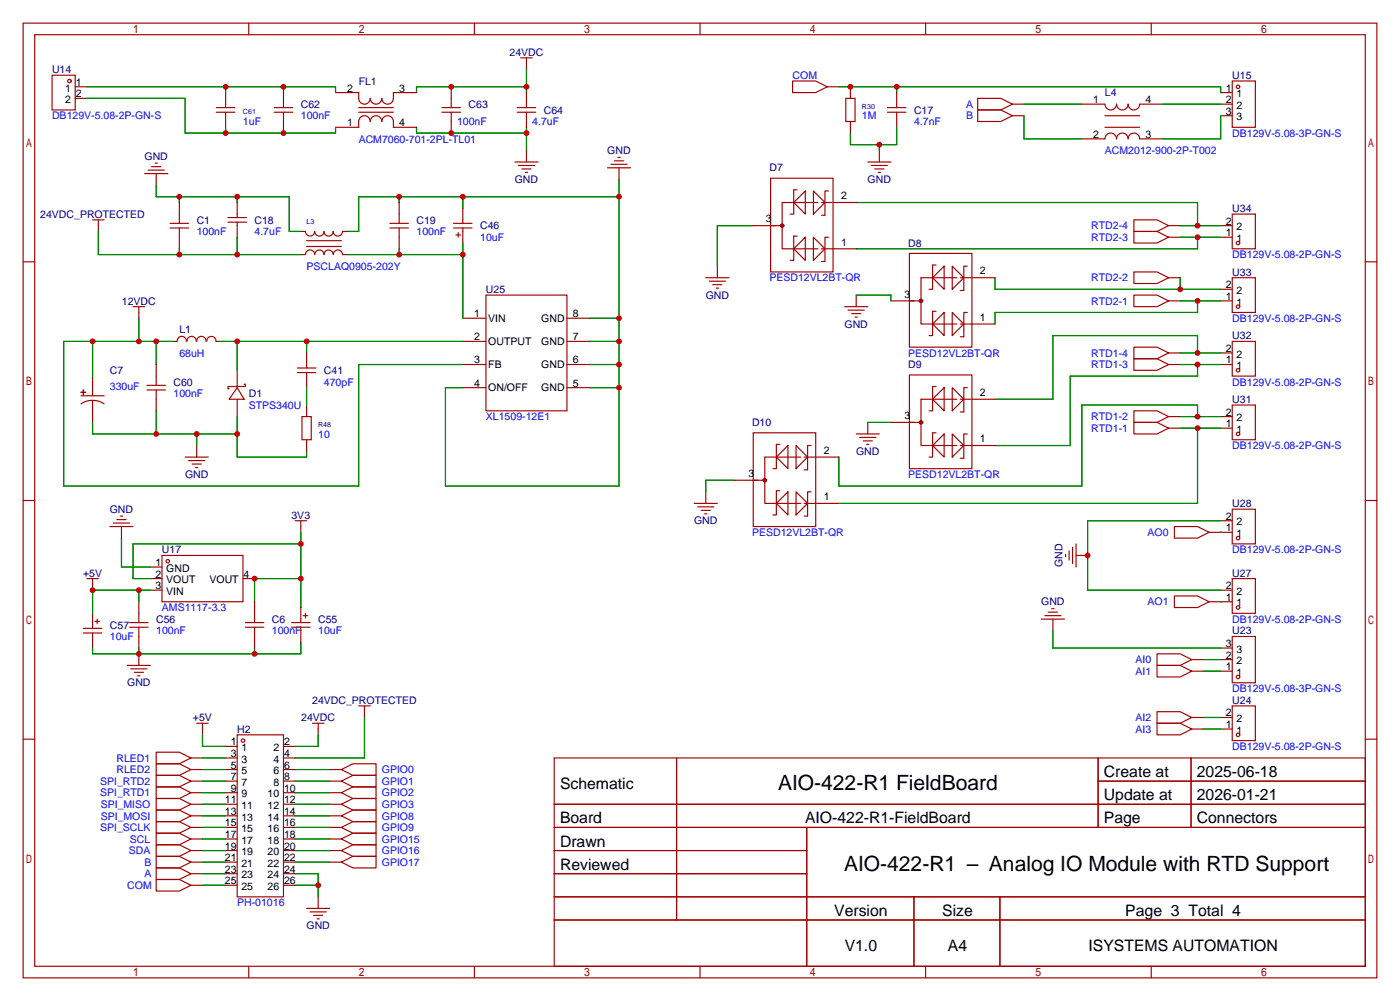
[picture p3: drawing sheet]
<svg xmlns="http://www.w3.org/2000/svg" width="307mm" height="220mm" viewBox="0 0 307 220" stroke-linecap="round" stroke-linejoin="round" font-family="sans-serif">
<g fill="none" stroke="#a10000" stroke-width=".25">
<path d="M5.1 5.1h297.2v209.5h-297.2zM7.6 7.6h292.1v204.5h-292.1zM11.4 16.5h5.1v7.6h-5.1zM16.5 19h2.5M54.6 5.1v2.5M62.2 19v4.6M99.1 19v4.6M104.1 5.1v2.5M114.3 12.7h2.5M115.6 12.7v2.5M153.7 5.1v2.5M174 17.8h5.1l2.5 1.2-2.5 1.3h-5.1z"/>
<path d="M181.6 19h2.5M186.7 19v2.6M203.2 5.1v2.5M252.7 5.1v2.5M270.5 17.8h5.1v10.1h-5.1zM16.5 21.6h2.5M31.7 38.1h5.1M32.5 37.3h3.6M33.3 36.6h2M34 35.8h.5M34.3 38.1v2.5M47.5 24.6h4.1"/>
<path d="M47.5 23.6h4.1M49.5 20.3v3.3M49.5 24.6v3.3M60.2 24.6h4.1M60.2 23.6h4.1M62.2 24.6v4.6M73.7 27.9h5v-1.2a1.27 1.27 0 0 1 1.3-1.3 1.27 1.27 0 0 1 1.3 1.3 1.27 1.27 0 0 1 1.3-1.3 1.27 1.27 0 0 1 1.2 1.3 1.27 1.27 0 0 1 1.3-1.3 1.27 1.27 0 0 1 1.3 1.3v1.2h5M73.7 20.3h5v1.3a1.27 1.27 0 0 0 1.3 1.3 1.27 1.27 0 0 0 1.3-1.3 1.27 1.27 0 0 0 1.3 1.3 1.27 1.27 0 0 0 1.2-1.3 1.27 1.27 0 0 0 1.3 1.3 1.27 1.27 0 0 0 1.3-1.3v-1.3h5M78.7 24.6h7.7M78.7 23.6h7.7M97 24.6h4.1M97 23.6h4.1"/>
<path d="M99.1 24.6v4.6M113 35.6h5.1M113.5 24.6h4.1M113.5 23.6h4.1M113.8 36.3h3.5M114.6 37.1h2M115.3 37.8h.5M115.6 20.3v3.3M115.6 24.6v3.3M115.6 33v2.6M133.3 36.8h5.1M134.1 36.1h3.6"/>
<path d="M134.9 35.3h2M135.6 34.5h.5M135.9 36.8v2.6M169.2 39.1h13.7v20.6h-13.7zM185.7 21.6h2v5.1h-2zM186.7 26.7v2.5M190.5 35.6h5.1M191.3 36.3h3.5M192 37.1h2.1M192.8 37.8h.5M193 33v2.6M194.8 24.6h4.1"/>
<path d="M194.8 23.6h4.1M196.8 20.3v3.3M196.8 24.6v3.3M214.6 21.6h5.1l2.5 1.3-2.5 1.2h-5.1zM214.6 24.1h5.1l2.5 1.3-2.5 1.3h-5.1zM222.2 22.9h2.6M222.2 25.4h2.6M237.5 22.9h5.1a1.27 1.27 0 0 0 1.2 1.2 1.27 1.27 0 0 0 1.3-1.2 1.27 1.27 0 0 0 1.3 1.2 1.27 1.27 0 0 0 1.2-1.2 1.27 1.27 0 0 0 1.3 1.2 1.27 1.27 0 0 0 1.3-1.2h5.1M237.5 30.5h5.1a1.27 1.27 0 0 1 1.2-1.3 1.27 1.27 0 0 1 1.3 1.3 1.27 1.27 0 0 1 1.3-1.3 1.27 1.27 0 0 1 1.2 1.3 1.27 1.27 0 0 1 1.3-1.3 1.27 1.27 0 0 1 1.3 1.3h5.1M242.6 25.4h7.6M242.6 27.9h7.6M268 20.3h2.5"/>
<path d="M268 22.9h2.5M268 25.4h2.5M5.1 57.5h2.5M20.3 48.3h2.6M21.6 48.3v2.5M37.3 50h4.1M37.3 49h4.1M39.4 44.4v4.6M39.4 50v4.6M50 48.8h4.1M50 47.8h4.1M52.1 44.4v3.4"/>
<path d="M52.1 48.8v3.3M66 50.8h1.1a1.02 1.02 0 0 0 1 1 1.02 1.02 0 0 0 1-1 1.02 1.02 0 0 0 1 1 1.02 1.02 0 0 0 1-1 1.02 1.02 0 0 0 1 1 1.02 1.02 0 0 0 1.1-1 1.02 1.02 0 0 0 1 1 1.02 1.02 0 0 0 1-1h1M66 55.9h1.1a1.02 1.02 0 0 1 1-1 1.02 1.02 0 0 1 1 1 1.02 1.02 0 0 1 1-1 1.02 1.02 0 0 1 1 1 1.02 1.02 0 0 1 1-1 1.02 1.02 0 0 1 1.1 1 1.02 1.02 0 0 1 1-1 1.02 1.02 0 0 1 1 1h1M67.3 52.8h7.6M67.3 54.1h7.6M85.6 50h4.1M85.6 49h4.1M87.6 44.4v4.6M87.6 50v4.6M99.6 50h4M99.6 49h4M100.1 51.6h1"/>
<path d="M100.6 51.1v1M101.6 45.7v3.3M101.6 50v3.3M157.5 58.4v2.6M165.1 49.5h6.6M175 41.7h-.8v5.3h-.7M175 51.8h-.8v5.3h-.7M176.8 41.9v5.1l-2.6-2.6zM176.8 52.1v5l-2.6-2.5zM178.6 52.1l2.5 2.5-2.5 2.5zM178.6 41.9l2.5 2.5-2.5 2.6zM179.6 44.4h-7.9v10.2h7.9"/>
<path d="M180.3 54.6h7.7M180.3 44.4h2.3M181.9 52.1h-.8v5.3h-.8M181.9 41.9h-.8v5.3h-.8M182.9 44.4h5.1M199.6 55.6h13.8v20.6h-13.8zM205.5 58.2h-.8v5.3h-.7M209 58.4l2.6 2.6-2.6 2.5zM212.3 58.4h-.7v5.4h-.8M248.9 59.7h5.1l2.5 1.3-2.5 1.2h-5.1zM248.9 50.8h5.1l2.5 1.3-2.5 1.2h-5.1zM248.9 48.3h5.1l2.5 1.2-2.5 1.3h-5.1z"/>
<path d="M256.5 52.1h2.6M256.5 49.5h2.6M268 52.1h2.5M268 49.5h2.5M270.5 47h5.1v7.6h-5.1zM299.7 57.5h2.6M29.2 67.3h2.5M30.5 67.3v2.5M38.1 74.9h.8M38.9 74.9a1.01 1.01 0 0 1 1-1.1 1.01 1.01 0 0 1 1 1.1M41 74.9a1.01 1.01 0 0 1 1.1-1.1 1.01 1.01 0 0 1 1 1.1M43.2 74.9a1.01 1.01 0 0 1 1-1.1 1.01 1.01 0 0 1 1 1.1"/>
<path d="M45.4 74.9a1.01 1.01 0 0 1 1-1.1 1.01 1.01 0 0 1 1 1.1M47.5 74.9h.8M67.3 77.5v3.3M101.6 69.8h5.1M101.6 74.9h5.1M106.7 64.8h17.8v25.4h-17.8zM124.5 69.8h5M124.5 74.9h5M154.9 61h5.1M155.7 61.7h3.6M156.5 62.5h2M157.2 63.2h.5"/>
<path d="M185.4 67.3h5.1M186.2 68.1h3.5M186.9 68.8h2.1M187.7 69.6h.5M188 64.8v2.5M195.6 66h6.6M204.7 61l2.6-2.6v5.1zM204.7 71.1l2.6-2.5v5.1zM205.5 68.3h-.8v5.4h-.7M209 68.6l2.6 2.5-2.6 2.6zM210.1 61h-7.9v10.1h7.9M210.8 61h2.3"/>
<path d="M210.8 71.1h7.6M212.3 68.6h-.7v5.3h-.8M213.4 61h5M248.9 78.7h5.1l2.5 1.3-2.5 1.3h-5.1zM248.9 76.2h5.1l2.5 1.3-2.5 1.2h-5.1zM248.9 64.8h5.1l2.5 1.2-2.5 1.3h-5.1zM256.5 77.5h2.6M256.5 66h2.6M256.5 61h2.6M268 77.5h2.5M268 66h2.5M268 63.5h2.5"/>
<path d="M270.5 74.9h5.1v7.6h-5.1zM270.5 61h5.1v7.6h-5.1zM17.8 86.1h1zM17.8 86.9h5.1M18.3 85.6v1zM20.3 87.9l1.6 .2 1 .5M20.3 87.9l-1.1 .1-1.4 .6M20.3 82.5v4.4M20.3 87.9v4.8M32.3 85.6h4M32.3 84.6h4M34.3 80v4.6"/>
<path d="M34.3 85.6v4.6M43.2 97.8v2.5M52.1 85.1l1.5 2.5h-3.3zM52.1 81.3v3.8M52.1 87.6v3.8M53.6 84.3h.2v.5h-3.8v.5h.3M65.3 81.8h4M65.3 80.8h4M66.3 91.4h2v5.1h-2zM67.3 81.8v3.3M67.3 88.9v2.5M67.3 96.5v2.6"/>
<path d="M101.6 80h5.1M101.6 85.1h5.1M124.5 80h5M124.5 85.1h5M165.4 95h13.7v20.6h-13.7zM171.2 97.5h-.8v5.4h-.7M174.8 97.8l2.5 2.5-2.5 2.6zM178.1 97.8h-.8v5.3h-.8M188 95.2h5M188.7 96h3.6M189.5 96.8h2M190.2 97.5h.6"/>
<path d="M190.5 92.7v2.5M195.6 92.7h6.6M199.6 82.3h13.8v20.6h-13.8zM204.7 87.6l2.6-2.5v5.1zM204.7 97.8l2.6-2.6v5.1zM205.5 84.8h-.8v5.4h-.7M205.5 95h-.8v5.3h-.7M209 95.2l2.6 2.6-2.6 2.5zM209 85.1l2.6 2.5-2.6 2.6zM210.1 87.6h-7.9v10.2h7.9M210.8 97.8h7.6M210.8 87.6h2.3"/>
<path d="M212.3 95.2h-.7v5.4h-.8M212.3 85.1h-.7v5.3h-.8M213.4 87.6h5M248.9 92.7h5.1l2.5 1.3-2.5 1.2h-5.1zM248.9 90.2h5.1l2.5 1.2-2.5 1.3h-5.1zM256.5 80h2.6M256.5 94h2.6M256.5 91.4h2.6M268 80h2.5M268 94h2.5M268 91.4h2.5M270.5 88.9h5.1v7.6h-5.1z"/>
<path d="M5.1 109.9h2.5M24.1 115.6h5.1M24.9 114.8h3.5M25.7 114h2M26.4 113.3h.5M26.7 115.6v2.5M40.6 100.3h5.1M41.4 101.1h3.6M42.2 101.9h2M42.9 102.6h.5M64.8 114.3h2.5M66 114.3v2.5"/>
<path d="M152.4 110.5h5.1M153.2 111.3h3.5M153.9 112h2.1M154.7 112.8h.5M154.9 107.9v2.6M161.3 105.4h6.6M170.4 100.3l2.6-2.5v5.1zM170.4 110.5l2.6-2.6v5.1zM171.2 107.7h-.8v5.3h-.7M174.8 107.9l2.5 2.6-2.5 2.5zM175.8 100.3h-7.9v10.2h7.9M176.5 100.3h2.3"/>
<path d="M176.5 110.5h7.6M178.1 107.9h-.8v5.4h-.8M179.1 100.3h5M236.2 119.4v5.1M257.8 115.6h5.1l2.5 1.2-2.5 1.3h-5.1zM265.4 116.8h5.1M268 114.3h2.5M270.5 111.8h5.1v7.6h-5.1zM299.7 109.9h2.6M18.3 137.9h4.1M18.3 138.9h4.1M19 127h2.6"/>
<path d="M20.3 127v2.5M20.3 134.6v3.3M20.3 138.9v3.3M20.8 136.4h1M21.3 135.9v1M28.4 136.7h4.1M28.4 137.7h4.1M30.5 132.1v4.6M30.5 137.7v4.5M33 124.5h2.6M33 127h2.6M33 129.5h2.6"/>
<path d="M35.6 121.9h17.7v10.2h-17.7zM53.3 127h2.6M53.8 136.7h4.1M53.8 137.7h4.1M55.9 132.1v4.6M55.9 137.7v4.5M64 136.7h4.1M64 137.7h4.1M66 133.3v3.4M66 137.7v3.3M66.5 135.1h1.1M67.1 134.6v1"/>
<path d="M228.6 135.9h5.1M229.4 135.1h3.5M230.1 134.4h2.1M230.9 133.6h.5M231.1 135.9v2.5M233.9 121.7v.5M234.7 120.9v2M235.5 120.1v3.6M236.2 121.9h2.6M257.8 130.8h5.1l2.5 1.3-2.5 1.2h-5.1zM265.4 132.1h5.1M268 129.5h2.5"/>
<path d="M270.5 139.7h5.1v10.2h-5.1zM270.5 127h5.1v7.6h-5.1zM27.9 146h5.1M28.7 146.8h3.6M29.5 147.6h2M30.2 148.3h.5M30.5 143.5v2.5M43.2 158.7h2.5M44.4 158.7v2.6M68.6 158.7h2.5M69.8 158.7v2.6M78.7 154.9h2.6"/>
<path d="M80 154.9v2.6M254 143.5h5.1l2.5 1.3-2.5 1.2h-5.1zM254 146h5.1l2.5 1.3-2.5 1.3h-5.1zM254 156.2h5.1l2.5 1.3-2.5 1.2h-5.1zM254 158.7h5.1l2.5 1.3-2.5 1.3h-5.1zM261.6 147.3h2.6M261.6 144.8h2.6M261.6 157.5h2.6M268 147.3h2.5M268 144.8h2.5M268 142.2h2.5M268 157.5h2.5"/>
<path d="M270.5 154.9h5.1v7.7h-5.1zM5.1 162.2h2.5M34.3 177.8h5.1l2.5 1.3-2.5 1.2h-5.1zM34.3 175.3h5.1l2.5 1.2-2.5 1.3h-5.1zM34.3 172.7h5.1l2.5 1.3-2.5 1.3h-5.1zM34.3 170.2h5.1l2.5 1.2-2.5 1.3h-5.1zM34.3 165.1h5.1l2.5 1.3-2.5 1.2h-5.1zM34.3 167.6h5.1l2.5 1.3-2.5 1.3h-5.1zM41.9 166.4h2.5M41.9 176.5h2.5M41.9 171.4h2.5M41.9 168.9h2.5"/>
<path d="M41.9 174h2.5M41.9 179.1h2.5M49.5 166.4h2.6M49.5 176.5h2.6M49.5 171.4h2.6M49.5 163.8h2.6M49.5 168.9h2.6M49.5 174h2.6M49.5 179.1h2.6M52.1 161.3h10.1v35.5h-10.1zM62.2 166.4h2.6M62.2 176.5h2.6"/>
<path d="M62.2 171.4h2.6M62.2 163.8h2.6M62.2 168.9h2.6M62.2 174h2.6M62.2 179.1h2.6M72.4 176.5h2.5M72.4 171.4h2.5M72.4 168.9h2.5M72.4 174h2.5M72.4 179.1h2.5M74.9 171.4l2.6-1.2h5v2.5h-5zM74.9 174l2.6-1.3h5v2.6h-5z"/>
<path d="M74.9 176.5l2.6-1.2h5v2.5h-5zM74.9 179.1l2.6-1.3h5v2.5h-5zM74.9 168.9l2.6-1.3h5v2.6h-5zM121.7 166.4h178v45.7h-178zM121.7 176.5h178M148.5 166.4v35.5M241.1 166.4v15.2M241.1 171.4h58.6M261.5 166.4v15.2M261.6 160h2.6M268 160h2.5M299.7 162.2h2.6"/>
<path d="M34.3 190.5h5.1l2.5 1.3-2.5 1.2h-5.1zM34.3 188h5.1l2.5 1.2-2.5 1.3h-5.1zM34.3 193h5.1l2.5 1.3-2.5 1.3h-5.1zM34.3 180.3h5.1l2.5 1.3-2.5 1.3h-5.1zM34.3 185.4h5.1l2.5 1.3-2.5 1.3h-5.1zM34.3 182.9h5.1l2.5 1.2-2.5 1.3h-5.1zM41.9 181.6h2.5M41.9 186.7h2.5M41.9 191.8h2.5M41.9 194.3h2.5M41.9 189.2h2.5M41.9 184.1h2.5"/>
<path d="M49.5 181.6h2.6M49.5 186.7h2.6M49.5 191.8h2.6M49.5 194.3h2.6M49.5 189.2h2.6M49.5 184.1h2.6M62.2 181.6h2.6M62.2 186.7h2.6M62.2 191.8h2.6M62.2 194.3h2.6M62.2 189.2h2.6M62.2 184.1h2.6"/>
<path d="M67.3 199.4h5.1M69.8 196.8v2.6M72.4 181.6h2.5M72.4 186.7h2.5M72.4 189.2h2.5M72.4 184.1h2.5M74.9 181.6l2.6-1.3h5v2.6h-5zM74.9 184.1l2.6-1.2h5v2.5h-5zM74.9 186.7l2.6-1.3h5v2.6h-5zM74.9 189.2l2.6-1.2h5v2.5h-5zM121.7 181.6h178M121.7 186.7h55.4"/>
<path d="M121.7 196.8h178M121.7 191.8h55.4M177.1 181.6v30.5M200.6 196.8v15.3M219.5 196.8v15.3M54.6 212.1v2.5M68.1 200.2h3.5M68.8 200.9h2.1M69.6 201.7h.5M104.1 212.1v2.5M121.7 201.9h178M153.7 212.1v2.5"/>
<path d="M203.2 212.1v2.5M252.7 212.1v2.5"/>
<circle cx="15.2" cy="17.8" r=".38"/>
<circle cx="271.8" cy="19" r=".38"/>
<circle cx="171.7" cy="49.5" r=".38"/>
<circle cx="171.7" cy="49.5" r=".25"/>
<circle cx="271.8" cy="53.3" r=".38"/>
<circle cx="202.2" cy="66" r=".38"/>
<circle cx="202.2" cy="66" r=".25"/>
<circle cx="271.8" cy="67.3" r=".38"/>
<circle cx="202.2" cy="92.7" r=".38"/>
<circle cx="202.2" cy="92.7" r=".25"/>
<circle cx="271.8" cy="81.3" r=".38"/>
<circle cx="271.8" cy="95.2" r=".38"/>
<circle cx="167.9" cy="105.4" r=".38"/>
<circle cx="167.9" cy="105.4" r=".25"/>
<circle cx="271.8" cy="118.1" r=".38"/>
<circle cx="36.8" cy="123.2" r=".38"/>
<circle cx="271.8" cy="133.3" r=".38"/>
<circle cx="271.8" cy="148.6" r=".38"/>
<circle cx="53.3" cy="162.6" r=".38"/>
<circle cx="271.8" cy="161.3" r=".38"/>
</g>
<g fill="none" stroke="#008700" stroke-width=".25">
<path d="M19 19h54.7v1.3M49.5 19v1.3M115.6 19h-24.2v1.3M115.6 15.2v5.1M184.1 19h83.9v1.3M196.8 19v1.3M19 21.6h21.6v7.6h33.1v-1.3M49.5 27.9v1.3M91.4 27.9v1.3h24.2M115.6 27.9v5.1M135.9 39.4v67.3h-38.1v-21.6h3.8M193 31.8v1.2"/>
<path d="M196.8 27.9v3.9h-10.1v-2.6M224.8 25.4v5.1h12.7M224.8 22.9h12.7M255.3 22.9h12.7M268 25.4v5.1h-12.7M21.6 50.8v5.1h44.4M34.3 40.6v2.6h29.2v7.6h2.5M39.4 43.2v1.2M39.4 54.6v1.3M52.1 43.2v1.2M52.1 52.1v3.8M76.2 55.9h25.4"/>
<path d="M87.6 43.2v1.2M87.6 54.6v1.3M101.6 43.2v2.5M101.6 53.3v16.5M135.9 43.2h-57.2v7.6h-2.5M165.1 49.5h-7.6v8.9M188 44.4h74.9v5.1M259.1 52.1h8.9M259.1 49.5h8.9M262.9 52.1v2.5h-74.9M20.3 74.9v7.6M30.5 69.8v5.1"/>
<path d="M34.3 74.9v5.1M38.1 74.9h-24.1v31.8h64.7v-26.7h22.9M48.3 74.9h53.3M52.1 74.9v6.4M67.3 74.9v2.6M129.5 69.8h6.4M129.5 74.9h6.4M188 64.8h7.6v1.2M218.4 61v2.5h49.6M259.1 77.5h8.9M259.1 66h8.9M259.1 61v2.5"/>
<path d="M262.9 77.5v-3.8h-31.8v13.9h-12.7M262.9 66v2.6h-44.5v2.5M20.3 92.7v2.5h31.8M34.3 90.2v5M43.2 95.2v2.6M52.1 91.4v8.9h15.2v-1.2M67.3 85.1v3.8M129.5 80h6.4M129.5 85.1h6.4M190.5 92.7h5.1M259.1 80h8.9M259.1 94h8.9"/>
<path d="M259.1 91.4h8.9M262.9 91.4v-2.5h-25.4v17.8h-53.4v-6.4M262.9 80v2.5h-28v15.3h-16.5M262.9 94v16.5h-78.8M26.7 118.1v6.4h6.3M66 119.4h-36.8v7.6h3.8M66 116.8v16.5M161.3 105.4h-6.4v2.5M268 116.8h.1M268 114.3h-29.2v15.2h29.2M30.5 129.5v2.6M33 129.5h-12.7v5.1"/>
<path d="M66 127h-10.1v5.1M231.1 138.4v3.8h36.9M268 132.1h.1M30.5 142.2v1.3M55.9 142.2v1.3M66 141v2.5h-45.7v-1.3M80 157.5v8.9h-15.2M264.2 147.3h3.8M264.2 144.8h3.8M264.2 157.5h3.8M44.4 161.3v2.5h5.1M44.4 171.4h5.1"/>
<path d="M44.4 174h5.1M44.4 176.5h5.1M44.4 179.1h5.1M44.4 166.4h5.1M44.4 168.9h5.1M64.8 171.4h7.6M64.8 174h7.6M64.8 176.5h7.6M64.8 179.1h7.6M64.8 168.9h7.6M69.8 161.3v2.5h-5M264.2 160h3.8"/>
<path d="M44.4 194.3h5.1M44.4 191.8h5.1M44.4 189.2h5.1M44.4 181.6h5.1M44.4 184.1h5.1M44.4 186.7h5.1M64.8 194.3h5M64.8 191.8h5v5M64.8 189.2h7.6M64.8 181.6h7.6M64.8 184.1h7.6M64.8 186.7h7.6"/>
</g>
<g fill="#c00">
<circle cx="186.7" cy="19" r=".63"/>
<circle cx="196.9" cy="19" r=".63"/>
<circle cx="115.6" cy="19" r=".63"/>
<circle cx="99.1" cy="19" r=".63"/>
<circle cx="115.6" cy="29.2" r=".63"/>
<circle cx="99.1" cy="29.2" r=".63"/>
<circle cx="135.9" cy="69.8" r=".63"/>
<circle cx="135.9" cy="74.9" r=".63"/>
<circle cx="135.9" cy="80" r=".63"/>
<circle cx="135.9" cy="85.1" r=".63"/>
<circle cx="135.9" cy="43.2" r=".63"/>
<circle cx="101.6" cy="43.2" r=".63"/>
<circle cx="87.6" cy="43.2" r=".63"/>
<circle cx="52.1" cy="74.9" r=".63"/>
<circle cx="67.3" cy="74.9" r=".63"/>
<circle cx="20.3" cy="74.9" r=".63"/>
<circle cx="30.5" cy="74.9" r=".63"/>
<circle cx="34.3" cy="74.9" r=".63"/>
<circle cx="43.2" cy="95.2" r=".63"/>
<circle cx="52.1" cy="95.2" r=".63"/>
<circle cx="34.3" cy="95.2" r=".63"/>
<circle cx="238.8" cy="121.9" r=".63"/>
<circle cx="262.9" cy="94" r=".63"/>
<circle cx="262.9" cy="91.4" r=".63"/>
<circle cx="262.9" cy="80" r=".63"/>
<circle cx="262.9" cy="77.5" r=".63"/>
<circle cx="262.9" cy="66" r=".63"/>
<circle cx="259.1" cy="63.5" r=".63"/>
<circle cx="262.9" cy="52.1" r=".63"/>
<circle cx="262.9" cy="49.5" r=".63"/>
<circle cx="193" cy="31.7" r=".63"/>
<circle cx="69.9" cy="194.3" r=".63"/>
<circle cx="39.4" cy="55.9" r=".63"/>
<circle cx="52.1" cy="55.9" r=".63"/>
<circle cx="101.6" cy="55.9" r=".63"/>
<circle cx="87.6" cy="55.9" r=".63"/>
<circle cx="39.4" cy="43.2" r=".63"/>
<circle cx="52.1" cy="43.2" r=".63"/>
<circle cx="66" cy="119.4" r=".63"/>
<circle cx="66" cy="127" r=".63"/>
<circle cx="55.9" cy="127" r=".63"/>
<circle cx="20.3" cy="129.5" r=".63"/>
<circle cx="30.5" cy="129.5" r=".63"/>
<circle cx="30.5" cy="143.5" r=".63"/>
<circle cx="55.9" cy="143.5" r=".63"/>
<circle cx="62.2" cy="19" r=".63"/>
<circle cx="49.5" cy="19" r=".63"/>
<circle cx="62.2" cy="29.2" r=".63"/>
<circle cx="49.5" cy="29.2" r=".63"/>
</g>
<g font-size="4.6">
<text x="170.8" y="173.5">AIO-422-R1 FieldBoard</text>
<text x="185.3" y="191.3">AIO-422-R1</text>
<text x="217.1" y="191.3">Analog IO Module with RTD Support</text>
</g>
<g font-size="3.5">
<text x="122.9" y="173.1">Schematic</text>
<text x="242.3" y="170.6">Create at</text>
<text x="262.7" y="170.6">2025-06-18</text>
<text x="242.3" y="175.7">Update at</text>
<text x="262.7" y="175.7">2026-01-21</text>
<text x="122.9" y="180.7">Board</text>
<text x="122.9" y="185.8">Drawn</text>
<text x="176.7" y="180.7">AIO-422-R1-FieldBoard</text>
<text x="242.3" y="180.7">Page</text>
<text x="262.7" y="180.7">Connectors</text>
<text x="122.9" y="190.9">Reviewed</text>
<text x="183.1" y="201.1">Version</text>
<text x="206.8" y="201.1">Size</text>
<text x="247" y="201.1">Page 3 Total 4</text>
<text x="185.4" y="208.7">V1.0</text>
<text x="208.1" y="208.7">A4</text>
<text x="239" y="208.7">ISYSTEMS AUTOMATION</text>
</g>
<g font-size="2.3" fill="#000080">
<text x="11.4" y="16">U14</text>
<text x="111.8" y="12.2">24VDC</text>
<text x="270.5" y="17.3">U15</text>
<text x="66" y="23.7">C62</text>
<text x="78.7" y="18.6">FL1</text>
<text x="102.9" y="23.7">C63</text>
<text x="242.6" y="21.1">L4</text>
<text x="119.4" y="24.9">C64</text>
<text x="200.7" y="24.9">C17</text>
<text x="31.7" y="35.1">GND</text>
<text x="133.3" y="33.8">GND</text>
<text x="113" y="40.2">GND</text>
<text x="168.9" y="37.6">D7</text>
<text x="190.5" y="40.2">GND</text>
<text x="8.8" y="47.8">24VDC_PROTECTED</text>
<text x="270.5" y="46.5">U34</text>
<text x="43.2" y="49.1">C1</text>
<text x="55.9" y="49.1">C18</text>
<text x="91.4" y="49.1">C19</text>
<text x="105.4" y="50.3">C46</text>
<text x="199.4" y="54.1">D8</text>
<text x="106.7" y="64.3">U25</text>
<text x="154.9" y="65.6">GND</text>
<text x="270.5" y="60.5">U33</text>
<text x="26.8" y="66.8">12VDC</text>
<text x="185.4" y="71.9">GND</text>
<text x="39.4" y="73.2">L1</text>
<text x="270.5" y="74.5">U32</text>
<text x="24.1" y="82.1">C7</text>
<text x="71.1" y="82.1">C41</text>
<text x="199.4" y="80.8">D9</text>
<text x="38.1" y="84.6">C60</text>
<text x="54.6" y="87.2">D1</text>
<text x="270.5" y="88.4">U31</text>
<text x="165.1" y="93.5">D10</text>
<text x="187.9" y="99.9">GND</text>
<text x="40.6" y="104.9">GND</text>
<text x="24.1" y="112.6">GND</text>
<text x="64" y="113.8">3V3</text>
<text x="270.5" y="111.3">U28</text>
<text x="152.4" y="115.1">GND</text>
<text x="35.6" y="121.5">U17</text>
<text x="233.2" y="124.5" transform="rotate(-90 233.2 124.5)">GND</text>
<text x="18.2" y="126.5">+5V</text>
<text x="270.5" y="126.5">U27</text>
<text x="24.1" y="138">C57</text>
<text x="34.3" y="136.7">C56</text>
<text x="59.7" y="136.7">C6</text>
<text x="69.8" y="136.7">C55</text>
<text x="228.6" y="132.9">GND</text>
<text x="270.5" y="139.2">U23</text>
<text x="27.9" y="150.7">GND</text>
<text x="68.5" y="154.5">24VDC_PROTECTED</text>
<text x="270.5" y="154.5">U24</text>
<text x="42.4" y="158.3">+5V</text>
<text x="52.1" y="160.8">H2</text>
<text x="66.1" y="158.3">24VDC</text>
<text x="67.3" y="204">GND</text>
</g>
<g font-size="2.3" fill="#00f">
<text x="174" y="17.3">COM</text>
<text x="212.1" y="23.7">A</text>
<text x="11.4" y="26.2">DB129V-5.08-2P-GN-S</text>
<text x="53.3" y="27.5">1uF</text>
<text x="66" y="26.2">100nF</text>
<text x="100.3" y="27.5">100nF</text>
<text x="116.8" y="27.5">4.7uF</text>
<text x="189.2" y="26.2">1M</text>
<text x="200.7" y="27.5">4.7nF</text>
<text x="212.1" y="26.2">B</text>
<text x="78.7" y="31.3">ACM7060-701-2PL-TL01</text>
<text x="242.6" y="33.8">ACM2012-900-2P-T002</text>
<text x="270.5" y="30">DB129V-5.08-3P-GN-S</text>
<text x="43.2" y="51.6">100nF</text>
<text x="55.9" y="51.6">4.7uF</text>
<text x="91.4" y="51.6">100nF</text>
<text x="105.4" y="52.9">10uF</text>
<text x="239.6" y="52.9">RTD2-3</text>
<text x="239.6" y="50.3">RTD2-4</text>
<text x="67.3" y="59.2">PSCLAQ0905-202Y</text>
<text x="270.5" y="56.7">DB129V-5.08-2P-GN-S</text>
<text x="168.9" y="61.8">PESD12VL2BT-QR</text>
<text x="239.6" y="61.8">RTD2-2</text>
<text x="239.6" y="66.8">RTD2-1</text>
<text x="270.5" y="70.7">DB129V-5.08-2P-GN-S</text>
<text x="39.4" y="78.3">68uH</text>
<text x="199.4" y="78.3">PESD12VL2BT-QR</text>
<text x="239.6" y="80.8">RTD1-3</text>
<text x="239.6" y="78.3">RTD1-4</text>
<text x="24.1" y="85.6">330uF</text>
<text x="38.1" y="87.2">100nF</text>
<text x="54.6" y="89.7">STPS340U</text>
<text x="71.1" y="84.6">470pF</text>
<text x="270.5" y="84.6">DB129V-5.08-2P-GN-S</text>
<text x="106.7" y="92.2">XL1509-12E1</text>
<text x="239.6" y="94.8">RTD1-1</text>
<text x="239.6" y="92.2">RTD1-2</text>
<text x="69.8" y="96.1">10</text>
<text x="270.5" y="98.6">DB129V-5.08-2P-GN-S</text>
<text x="199.4" y="104.9">PESD12VL2BT-QR</text>
<text x="165.1" y="117.6">PESD12VL2BT-QR</text>
<text x="251.9" y="117.6">AO0</text>
<text x="270.5" y="121.5">DB129V-5.08-2P-GN-S</text>
<text x="35.6" y="134.2">AMS1117-3.3</text>
<text x="251.9" y="132.9">AO1</text>
<text x="270.5" y="136.7">DB129V-5.08-2P-GN-S</text>
<text x="24.1" y="140.5">10uF</text>
<text x="34.3" y="139.2">100nF</text>
<text x="59.7" y="139.2">100nF</text>
<text x="69.8" y="139.2">10uF</text>
<text x="249.3" y="145.6">AI0</text>
<text x="249.3" y="148.1">AI1</text>
<text x="270.5" y="151.9">DB129V-5.08-3P-GN-S</text>
<text x="249.3" y="158.3">AI2</text>
<text x="249.3" y="160.8">AI3</text>
<text x="25.6" y="167.2">RLED1</text>
<text x="270.5" y="164.6">DB129V-5.08-2P-GN-S</text>
<text x="22" y="172.3">SPI_RTD2</text>
<text x="25.6" y="169.7">RLED2</text>
<text x="83.8" y="172.3">GPIO1</text>
<text x="83.8" y="169.7">GPIO0</text>
<text x="22" y="174.8">SPI_RTD1</text>
<text x="22.1" y="179.9">SPI_MOSI</text>
<text x="22.1" y="177.3">SPI_MISO</text>
<text x="83.8" y="174.8">GPIO2</text>
<text x="83.8" y="177.3">GPIO3</text>
<text x="83.8" y="179.9">GPIO8</text>
<text x="22" y="182.4">SPI_SCLK</text>
<text x="28.5" y="185">SCL</text>
<text x="83.8" y="182.4">GPIO9</text>
<text x="83.8" y="185">GPIO15</text>
<text x="28.3" y="187.5">SDA</text>
<text x="31.7" y="190">B</text>
<text x="83.8" y="187.5">GPIO16</text>
<text x="83.8" y="190">GPIO17</text>
<text x="27.9" y="195.1">COM</text>
<text x="31.7" y="192.6">A</text>
<text x="52.1" y="198.9">PH-01016</text>
</g>
<g font-size="2.3">
<text x="14.3" y="20.1">1</text>
<text x="14.3" y="22.6">2</text>
<text x="16.6" y="18.8">1</text>
<text x="16.6" y="21.4">2</text>
<text x="76.2" y="20.1">2</text>
<text x="87.6" y="20.1">3</text>
<text x="240" y="22.6">1</text>
<text x="251.5" y="22.6">4</text>
<text x="269.1" y="20.1">1</text>
<text x="269.1" y="22.6">2</text>
<text x="271.4" y="21.4">1</text>
<text x="271.4" y="23.9">2</text>
<text x="76.2" y="27.7">1</text>
<text x="87.6" y="27.7">4</text>
<text x="269.1" y="25.2">3</text>
<text x="271.4" y="26.4">3</text>
<text x="240" y="30.3">2</text>
<text x="251.5" y="30.3">3</text>
<text x="184.6" y="43.7">2</text>
<text x="168.1" y="48.8">3</text>
<text x="184.6" y="53.9">1</text>
<text x="269.1" y="51.8">1</text>
<text x="269.1" y="49.3">2</text>
<text x="271.4" y="53.1">1</text>
<text x="271.4" y="50.6">2</text>
<text x="198.6" y="65.3">3</text>
<text x="215.1" y="60.2">2</text>
<text x="269.1" y="65.8">1</text>
<text x="269.1" y="63.3">2</text>
<text x="271.4" y="64.5">2</text>
<text x="104.1" y="69.6">1</text>
<text x="107.2" y="70.6">VIN</text>
<text x="118.8" y="70.6">GND</text>
<text x="125.7" y="69.6">8</text>
<text x="215.1" y="70.4">1</text>
<text x="271.4" y="67.1">1</text>
<text x="104.1" y="74.7">2</text>
<text x="107.2" y="75.7">OUTPUT</text>
<text x="118.8" y="75.7">GND</text>
<text x="125.7" y="74.7">7</text>
<text x="269.1" y="77.2">2</text>
<text x="104.1" y="79.8">3</text>
<text x="107.2" y="80.8">FB</text>
<text x="118.8" y="80.8">GND</text>
<text x="125.7" y="79.8">6</text>
<text x="269.1" y="79.8">1</text>
<text x="271.4" y="81.1">1</text>
<text x="271.4" y="78.5">2</text>
<text x="104.1" y="84.9">4</text>
<text x="107.2" y="85.9">ON/OFF</text>
<text x="118.8" y="85.9">GND</text>
<text x="125.7" y="84.9">5</text>
<text x="215.1" y="86.9">2</text>
<text x="198.6" y="92">3</text>
<text x="269.1" y="93.8">1</text>
<text x="269.1" y="91.2">2</text>
<text x="271.4" y="95">1</text>
<text x="271.4" y="92.5">2</text>
<text x="180.8" y="99.6">2</text>
<text x="215.1" y="97.1">1</text>
<text x="164.3" y="104.7">3</text>
<text x="180.8" y="109.8">1</text>
<text x="269.1" y="116.6">1</text>
<text x="269.1" y="114.1">2</text>
<text x="271.4" y="117.9">1</text>
<text x="271.4" y="115.3">2</text>
<text x="34.1" y="124.2">1</text>
<text x="36.5" y="125.5">GND</text>
<text x="34.1" y="126.8">2</text>
<text x="34.1" y="129.3">3</text>
<text x="36.5" y="128">VOUT</text>
<text x="36.5" y="130.6">VIN</text>
<text x="46" y="128">VOUT</text>
<text x="53.5" y="126.8">4</text>
<text x="269.1" y="131.9">1</text>
<text x="269.1" y="129.3">2</text>
<text x="271.4" y="130.6">2</text>
<text x="271.4" y="133.1">1</text>
<text x="269.1" y="142">3</text>
<text x="271.4" y="143.3">3</text>
<text x="269.1" y="147.1">1</text>
<text x="269.1" y="144.6">2</text>
<text x="271.4" y="148.4">1</text>
<text x="271.4" y="145.8">2</text>
<text x="269.1" y="159.8">1</text>
<text x="269.1" y="157.3">2</text>
<text x="271.4" y="161.1">1</text>
<text x="271.4" y="158.5">2</text>
<text x="50.7" y="163.6">1</text>
<text x="50.7" y="166.1">3</text>
<text x="53" y="164.9">1</text>
<text x="53" y="167.4">3</text>
<text x="60" y="167.4">4</text>
<text x="60" y="164.9">2</text>
<text x="62.4" y="166.1">4</text>
<text x="62.4" y="163.6">2</text>
<text x="50.7" y="168.7">5</text>
<text x="50.7" y="171.2">7</text>
<text x="50.7" y="173.8">9</text>
<text x="53" y="170">5</text>
<text x="53" y="172.5">7</text>
<text x="60" y="172.5">8</text>
<text x="60" y="170">6</text>
<text x="62.4" y="173.8">10</text>
<text x="62.4" y="171.2">8</text>
<text x="62.4" y="168.7">6</text>
<text x="49.4" y="176.3">11</text>
<text x="49.4" y="178.8">13</text>
<text x="53" y="175">9</text>
<text x="53" y="177.6">11</text>
<text x="58.7" y="177.6">12</text>
<text x="58.7" y="175">10</text>
<text x="62.4" y="178.8">14</text>
<text x="62.4" y="176.3">12</text>
<text x="49.4" y="181.4">15</text>
<text x="49.4" y="183.9">17</text>
<text x="53" y="180.1">13</text>
<text x="53" y="182.7">15</text>
<text x="53" y="185.2">17</text>
<text x="58.7" y="185.2">18</text>
<text x="58.7" y="182.7">16</text>
<text x="58.7" y="180.1">14</text>
<text x="62.4" y="183.9">18</text>
<text x="62.4" y="181.4">16</text>
<text x="49.4" y="186.5">19</text>
<text x="49.4" y="189">21</text>
<text x="49.4" y="191.5">23</text>
<text x="53" y="187.7">19</text>
<text x="53" y="190.3">21</text>
<text x="58.7" y="190.3">22</text>
<text x="58.7" y="187.7">20</text>
<text x="62.4" y="191.5">24</text>
<text x="62.4" y="189">22</text>
<text x="62.4" y="186.5">20</text>
<text x="49.4" y="194.1">25</text>
<text x="53" y="192.8">23</text>
<text x="53" y="195.4">25</text>
<text x="58.7" y="195.4">26</text>
<text x="58.7" y="192.8">24</text>
<text x="62.4" y="194.1">26</text>
</g>
<g font-size="1.6" fill="#000080">
<text x="189.2" y="23.8">R30</text>
<text x="53.3" y="25.1">C61</text>
<text x="67.3" y="49.2">L3</text>
<text x="69.8" y="93.7">R48</text>
</g>
</svg>
